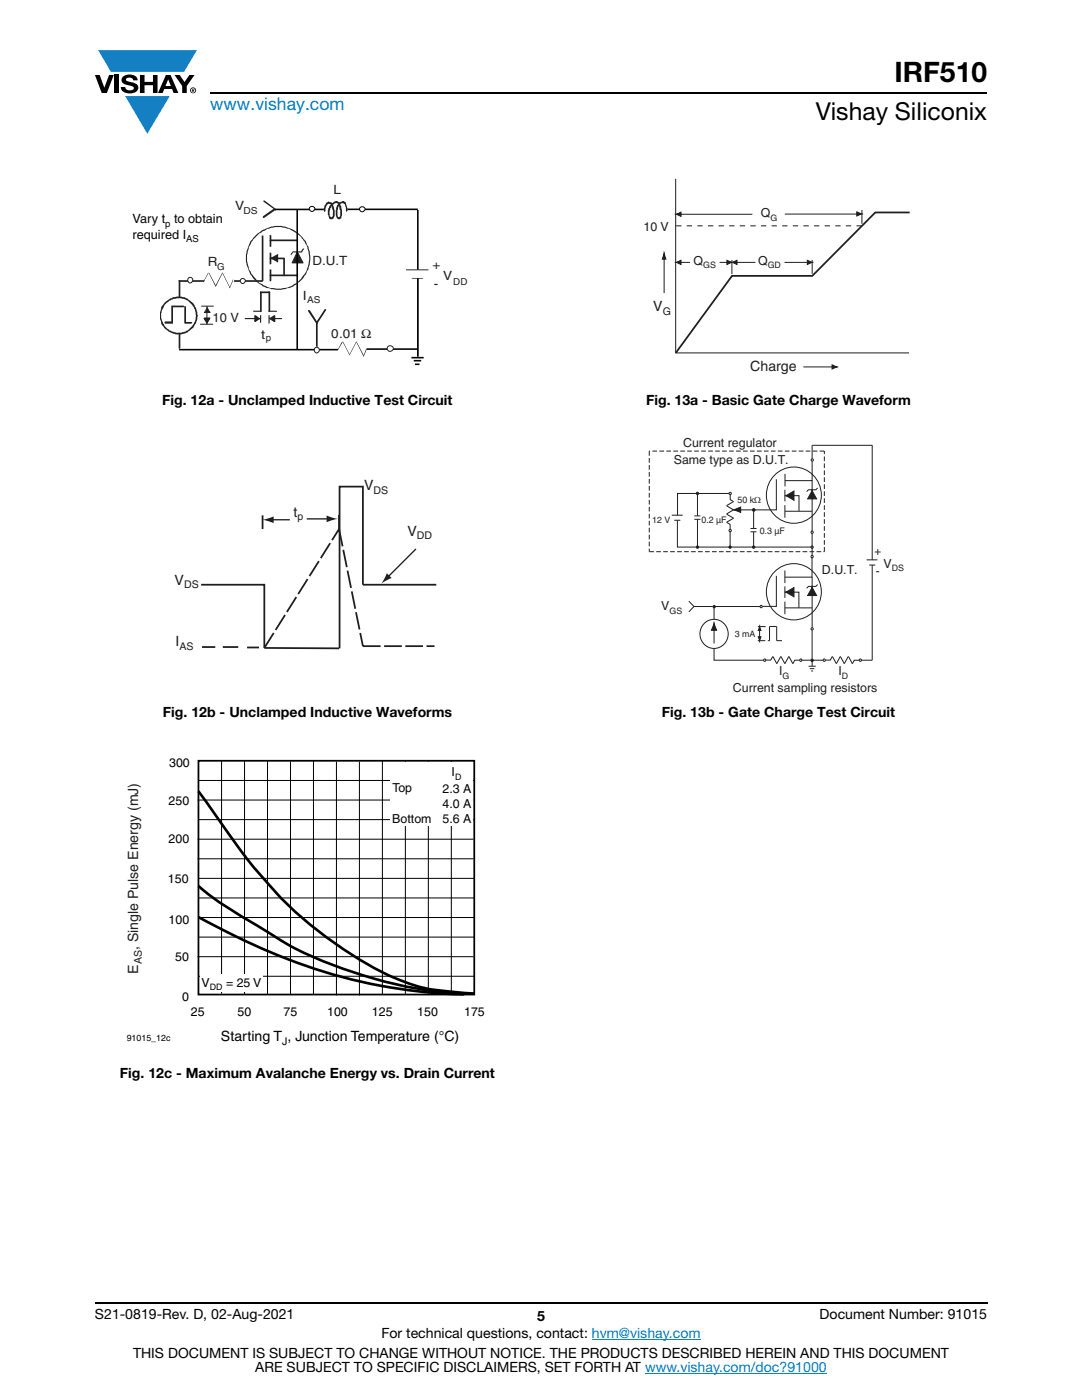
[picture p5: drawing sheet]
<svg xmlns="http://www.w3.org/2000/svg" width="216mm" height="279mm" viewBox="0 0 216 279" stroke-linecap="round" stroke-linejoin="round" font-family="sans-serif">
<g fill="#147fc3">
<path d="M19.6 10h19.7l-2.6 4.3h-1.1h-13.5z"/>
<path d="M25 19.2h8.9l-4.5 7.5z"/>
</g>
<g fill="#000">
<path d="M18.9 15h1l.9 2.5 1-2.5h.9l-1.4 3.6h-1zM22.9 15h.9v3.6h-.9zM24.6 15.3a2.1 2.1 0 0 1 2.8 .3l.1 .4h-.9a.79 .79 0 0 0-.7-.5 .79 .79 0 0 0-.8 .4l.3 .3 1 .2a1.08 1.08 0 0 1 1.2 1 1.08 1.08 0 0 1-1.1 1.2 1.73 1.73 0 0 1-2.4-1.2h.9a.96 .96 0 0 0 .8 .6 .96 .96 0 0 0 .9-.4 1.31 1.31 0 0 0-1.2-.6 1.03 1.03 0 0 1-1.1-.6 1.03 1.03 0 0 1 .2-1.1zM27.9 15h.9v1.3h1.7v-1.3h.9v3.6h-.9v-1.6h-1.7v1.6h-.9zM34.8 15h1.1l.9 1.4 1-1.4h1l-1.5 2.2v1.4h-.9v-1.4z"/>
<path d="M33.6 15.9l.5 1.3h-1.1zM33.1 15l-1.6 3.6h1l.3-.8h1.5l.3 .8h1l-1.6-3.6z"/>
<path d="M38.4 17.8h.2v.2h-.2zM38.3 17.7v.7h.1v-.3l.4 .3-.2-.3 .2-.2-.1-.2z"/>
<path d="M38.1 18a.46 .46 0 0 1 .9 0 .46 .46 0 0 1-.9 0zM37.9 18a.6 .6 0 0 0 1.2 0 .6 .6 0 0 0-1.2 0z"/>
</g>
<path d="M42 18.6h155M18.9 260h178.1" fill="none" stroke="#000" stroke-width=".36"/>
<path d="M118.1 267.3h21.7M128.7 274h36.3" fill="none" stroke="#007ec4" stroke-width=".2"/>
<g fill="#fff">
<path d="M47 47.5h15v18.2h-15z"/>
<path d="M46.9 47.3h.1v.3l.2-.1v18.2l-.2-.1h15l-.1 .1v-18.2l.1 .1h-15v-.3h15l.1 .2v18.2l-.1 .1h-15.1z"/>
</g>
<g fill="#231f20">
<path d="M46.7 55.9h5.8v.2l-.2 .2h-5.6z"/>
<path d="M53.8 46.9l.3 .1v2.1l-.1 .2h-.2z"/>
<path d="M53.8 50.4l.3 .1v2.1l-.1 .2h-.2z"/>
<path d="M53.8 53.8h.3v2.2l-.1 .1h-.2z"/>
<path d="M52.2 47h.4v9l-.1 .1h-.3z"/>
<path d="M53.9 47.8h5.4l.1 .2-.1 .1h-5.5z"/>
<path d="M53.8 54.9l.1-.1h5.4l.1 .2-.1 .1h-5.5z"/>
<path d="M53.8 51.5l.1-.1h2.8l.2 .2-.2 .1h-2.9z"/>
<path d="M56.5 51.5h.4v3.5l-.2 .1-.2-.1z"/>
<path d="M54 51.4l1.5-.7v.1h-.2l.2 .2-1.2 .6v-.2l1.2 .8-.2 .1v-1.5h.2v1.5l-.1 .1-1.4-.8z"/>
<path d="M59.2 50.3h.2l-1 2.2-.1-.1h2.2v.1h-2.3l1-2.2h.2l1.2 2.2-.1-.1-.2 .1z"/>
<path d="M58.5 50.2h1.8v.1l-.1 .1h-1.7z"/>
<path d="M58.4 50.2h.3v.1l-.6 .7-.1-.3z"/>
<path d="M60.5 49.6h.2v.1l-.6 .6v-.2z"/>
<path d="M51.4 46.6a9 9 0 0 1 3.4-1.5 7.1 7.1 0 0 1 4.3 1.1 6.3 6.3 0 0 1 2.1 2.5 6.3 6.3 0 0 1-1.9 7.9l-.2 .2a7.1 7.1 0 0 1-2.9 1 7.3 7.3 0 0 1-4-.9 6.6 6.6 0 0 1-3.1-5.4h.2v.7a6.4 6.4 0 0 0 4.4 5.2 6.2 6.2 0 0 0 6.4-1.8 6.2 6.2 0 0 0 1.1-6.5 6.7 6.7 0 0 0-5-3.8h-1.4l-1.4 .4-1.6 .9-1.4 1.4a4.1 4.1 0 0 0-1 2.6l-.1 .9h-.2a6.6 6.6 0 0 1 2.3-4.9z"/>
<path d="M82.2 55.5h2.2l-2.2 .1z"/>
<path d="M81 53.8h4.4l.1 .1h-4.4z"/>
<path d="M63 64.4l.2-.1 .2 .1v5.4l-.4-.1z"/>
<path d="M61.5 61.9h.3l1.6 2.5v.2l-.4-.1-1.5-2.4z"/>
<path d="M64.7 61.8l.3-.1 .1 .2-1.7 2.7h-.4v-.2z"/>
<path d="M35.6 66.4l.4 .1v2.9l-.2 .3-.2-.1z"/>
<path d="M34.4 61h2.3l.1 .2-.1 .1h-2.2z"/>
<path d="M36.8 61.1l.3 .1v3.3l-.1 .1-.2-.1z"/>
<path d="M34.2 61l.3 .1v3.5l-.3-.1z"/>
<path d="M32.9 60.3l1.3-.8a3.4 3.4 0 0 1 2.8-.1l.3 .1 1.4 1.3a3.7 3.7 0 0 1-1.2 5.5l-1.1 .3a3.9 3.9 0 0 1-2.6-.4l-.5-.4a3.4 3.4 0 0 1-1.4-2.8h.3a3.6 3.6 0 0 0 2.9 3.4h1.1a3.8 3.8 0 0 0 2.9-3.5v.1l-.1-.2a3.2 3.2 0 0 0-.6-1.9l-.9-.9-.5-.2-.8-.3h-.9a3.6 3.6 0 0 0-3.1 3.5h-.3l.1-.9a2.57 2.57 0 0 1 .9-1.8z"/>
<path d="M35.6 55.9l.4 .1v3.2l-.2 .2-.2-.1z"/>
<path d="M35.7 55.9h5l.1 .2-.1 .2h-4.9z"/>
<path d="M68.2 68.2l.1 .1-.9 1.5z"/>
<path d="M68.4 68.2l1.4 2.6-.1 .1z"/>
<path d="M71.1 68.2h.1l-1.5 2.7z"/>
<path d="M71.1 68.2l1.5 2.9z"/>
<path d="M73.1 69.6l.1 .1-.7 1.4z"/>
<path d="M41.5 54.4h.1l-.9 1.6z"/>
<path d="M41.6 54.4l1.5 2.8z"/>
<path d="M44.3 54.5h.1l-1.4 2.7z"/>
<path d="M44.3 54.4h.1l1.5 3.1h-.1z"/>
<path d="M46.5 55.8h.1l-.7 1.7h-.1z"/>
<path d="M52.6 40h.2l2.2 1.7 .2 .2-.3 .1-2.3-1.8z"/>
<path d="M52.5 43.2l2.2-1.6 .3 .1-.1 .2-2.2 1.6-.2-.1z"/>
</g>
<g fill="#231f20">
<path d="M54.1 51.5l1.3-.5v1.3z" fill-rule="evenodd"/>
<path d="M59.2 50.5l.2-.1 1.1 2.1h-2.2z" fill-rule="evenodd"/>
</g>
<circle cx="37.9" cy="55.9" r=".54" fill="#fff"/>
<circle cx="37.9" cy="55.9" r=".54" fill="none" stroke="#231f20" stroke-width=".2"/>
<circle cx="48.4" cy="56.1" r=".51" fill="#fff"/>
<circle cx="48.4" cy="56.1" r=".51" fill="none" stroke="#231f20" stroke-width=".2"/>
<g fill="#fff">
<circle cx="63.1" cy="69.7" r=".54"/>
<circle cx="77.9" cy="69.6" r=".59"/>
</g>
<g fill="#231f20">
<path d="M65.1 40.5l.5-.1-.2 .1 .2-.3 .2 .4-.2 .1h-.2l.1-.1-.1 .1v-.1v.2l-.3 .3v-.1l-.2 .9 .1-.1v.4l-.3 .1-.1-.8 .1-.5 .5-.4-.1 .1z"/>
<path d="M65.5 40.2l.9 .4v.4v-.1l.1 .5v-.1l.2 .1-.2 .4-.2-.1-.1-.6 .1 .2-.2-.3v-.2l.1 .1-.3-.3 .1 .1h-.4l-.2-.2z"/>
<path d="M66.3 41.5h.2l.3 .3v1.1h-.1h.1v.3l-.3 .2 .2-.1-.2 .3-.4 .1-.1-.3h.2l-.1 .1 .2-.2v.1l.1-.3v.1z"/>
<path d="M65.5 41.6l.1-.1 .3 .1-.1 .4 .1 .9h-.1l.1 .4v-.1l.2 .2h-.1l.3 .1-.1 .2-.3-.1 .1 .1h-.1l-.3-.2-.2-.7z"/>
<path d="M66.1 40.6l.3-.1-.1 .1 .7-.5 .3 .1-.1 .3-.9 .3 .1-.1v.2l-.4 .4 .1-.2v.4h-.2h.1l-.1 .3h-.3l-.1-.1 .1-.4 .3-.2-.1 .3v-.4l.4-.3-.1 .1z"/>
<path d="M67 40.1l.7 .3 .2 .2v.2l-.1-.1 .3 .6-.1 .6-.2-.1-.1-.8 .1 .1h-.1l-.1-.4 .1 .1-.5-.3 .1 .1-.3-.1z"/>
<path d="M67.8 41.6h.3v.2h.1v.5l-.1-.1 .1 .1-.1 .8 .1-.2v.2l-.1 .4-.5 .2-.2-.2 .5-.2-.1 .1 .1-.1-.1 .1 .1-.3z"/>
<path d="M67.1 41.5l.3 .1-.1 1.5h.1v.1l-.1-.1 .3 .4-.2-.1 .4 .1v.2h-.4l-.2-.2-.2-.6z"/>
<path d="M67.7 40.4h.3h-.1l.4-.2h-.1l.1-.1 .4 .1-.4 .4h-.1l.1-.1-.3 .2-.1-.1v.2l-.5 .5 .2-.2v.3l-.4 .4-.1-.1 .1-.8 .5-.3h-.1z"/>
<path d="M68.4 40.2l.2-.1 .1 .3-.1-.2 .4 .3v.1l-.1-.2 .5 1.2v.4l-.3 .3-.3-1.7-.1 .1v-.2l.1 .2-.3-.2 .1 .1h-.1z"/>
</g>
<circle cx="72.3" cy="41.8" r=".54" fill="#fff"/>
<path d="M39.9 64.7h2.6M40.2 61.1h2.4M41.3 61.1v3.6" fill="none" stroke="#231f20" stroke-width=".2"/>
<g fill="#231f20">
<path d="M40.8 63.6h1.1h-.2l-.3 .9-.2-.1z" fill-rule="evenodd"/>
<path d="M41.3 61.4l.2 .2 .4 .7h-1.1l.3-.2z" fill-rule="evenodd"/>
<path d="M50.9 63.1l.9 .6-.5 .1-.4 .3z" fill-rule="evenodd"/>
<path d="M53.9 63.6h.2l.7-.5v1l-.5-.2z" fill-rule="evenodd"/>
</g>
<g fill="#231f20">
<path d="M40.6 63.5l.2-.1v.3l.2-.2 .4 .9h-.2l.4-.9 .3 .2h-1.1v-.3h1.2l-.6 1.2h-.2z"/>
<path d="M41.3 61.2l.8 1.1-.1 .2v-.3l-.1 .3-.6-1.1h.1l-.6 1.1v-.3h1.2v.3h-1.3z"/>
<path d="M50.5 62h1.6l.1 .1-.1 .1h-1.6z"/>
<path d="M51.9 58.2l.3 .1v3.8l-.1 .1h-.2z"/>
<path d="M51.9 58.2h1.9l.1 .2-.1 .1h-1.8z"/>
<path d="M53.6 58.2l.3 .1v3.8l-.1 .1h-.2z"/>
<path d="M53.6 62h1.6l.1 .2h-1.7z"/>
<path d="M51.9 62.9h.2v1.5l-.1 .1-.1-.1z"/>
<path d="M53.6 62.9h.2v1.6l-.1 .1h-.1z"/>
<path d="M48.8 63.5h3.3v.1l-.1 .1h-3.2z"/>
<path d="M50.8 62.9h.2l.9 .6v.2l-1 .6-.1-.2h.3l-.3-.2 .9-.4v.2l-.9-.5 .3-.1v1h-.3z"/>
<path d="M53.7 63.5l1.1-.6 .1 .2h-.3l.2 .1-.9 .5v-.2l.9 .4-.2 .2v-1h.3v1.2l-1.2-.6z"/>
<path d="M54.7 63.5h1.6v.1l-.1 .1h-1.5z"/>
<path d="M32.8 64.3l.1-.2h1.4v.3h.1l-.1 .2h-1.4z"/>
<path d="M36.9 64.3h1.3l.2 .2-.2 .1h-1.2z"/>
</g>
<path d="M83.4 55.5v15.7" fill="none" stroke="#231f20" stroke-width=".2"/>
<path d="M69.4 41.8h14M83.4 41.9v11.9M83.4 55.5v15.7" fill="none" stroke="#040503" stroke-width=".32"/>
<circle cx="72.3" cy="41.8" r=".54" fill="#fff"/>
<circle cx="72.3" cy="41.8" r=".54" fill="none" stroke="#040503" stroke-width=".2"/>
<path d="M54.9 41.8h9.7M59.3 41.9v27.8M35.7 69.8h31.7" fill="none" stroke="#040503" stroke-width=".32"/>
<circle cx="63.2" cy="69.9" r=".54" fill="#fff"/>
<circle cx="63.2" cy="69.9" r=".54" fill="none" stroke="#231f20" stroke-width=".2"/>
<path d="M73.2 69.7h10.2" fill="none" stroke="#040503" stroke-width=".32"/>
<circle cx="77.9" cy="69.6" r=".59" fill="#fff"/>
<circle cx="77.9" cy="69.6" r=".59" fill="none" stroke="#231f20" stroke-width=".2"/>
<circle cx="62.3" cy="41.7" r=".54" fill="#fff"/>
<circle cx="62.3" cy="41.7" r=".54" fill="none" stroke="#040503" stroke-width=".2"/>
<path d="M82.1 71.4h2.4M82.6 72h1.4M82.8 72.7h.9" fill="none" stroke="#040503" stroke-width=".32"/>
<path d="M40.1 116.7h12.6v12.6l14.9 .1M52.4 102.8v2.8M67.6 102.8v2.8M87.1 116.7h-14.7v-19.6h-4.6v32.3M40.3 129.1h2.7M44.5 129.1h3M49.3 129.2h2.4" fill="none" stroke="#201d1e" stroke-width=".35"/>
<path d="M67.7 105.6l4.7 23.4M52.7 129.3l15-23.7M72.4 129h14.3" fill="none" stroke="#201d1e" stroke-width=".35" stroke-dasharray="3.5 .7" stroke-linecap="butt"/>
<path d="M61.2 103.6h4.4" fill="none" stroke="#201d1e" stroke-width=".26"/>
<path d="M65.2 102.9l2.2 .7-2.2 .6z" fill="#201d1e"/>
<path d="M54.2 103.7h3.6" fill="none" stroke="#201d1e" stroke-width=".26"/>
<path d="M52.4 103.7l2.2-.6v1.3z" fill="#201d1e"/>
<path d="M83 109.6l-5.6 5.6" fill="none" stroke="#201d1e" stroke-width=".26"/>
<path d="M77.2 114.4l.9 1-2 1.1z" fill="#201d1e"/>
<g fill="none" stroke="#000" stroke-width=".2">
<path d="M39.4 159.7h55.1M39.6 155.8h55M44.2 151.8v46.5M48.8 151.8v46.7M53.4 151.8v46.7M58 152v46.6M62.5 151.8v46.7M67.1 152v46.7M71.7 152v46.7M76.3 151.8v46.7M80.9 151.8v46.7M85.5 152v46.6"/>
<path d="M90.1 151.8v46.7M39.4 167.5h55.1M39.4 171.4h55.1M39.6 175.3h55M39.6 179.2h55M39.6 163.6h55M39.4 190.9h55.1M39.6 183.1h55M39.6 187h55M39.6 194.8h55"/>
</g>
<path d="M39.6 151.8h55v46.7h-55z" fill="none" stroke="#000" stroke-width=".35"/>
<path d="M39.6 157.9l.4 .5a246.7 246.7 0 0 0 11.7 15.9 77.2 77.2 0 0 0 27.9 21.2 31.3 31.3 0 0 0 11.6 2.5l3.4 .2M39.6 176.8a89 89 0 0 0 13.5 9 76.3 76.3 0 0 0 24.1 10.2 79 79 0 0 0 15.5 2.4M39.6 183a124 124 0 0 0 36.1 13.7 88.9 88.9 0 0 0 16.7 1.7" fill="none" stroke="#000" stroke-width=".53"/>
<g fill="#fff">
<path d="M77.9 152.1h16.4v12.7h-16.4z"/>
<path d="M39.9 194.5h12.5v3.5h-12.5z"/>
</g>
<path d="M135.4 52.4h2.3M143.6 52.4h1.9M146 51.9v2.8M146.5 52.4h4.2M156.5 52.4h5M162.1 51.9v2.8" fill="none" stroke="#211e1e" stroke-width=".2"/>
<path d="M145.1 51.9l.9 .5h-.9z" fill="#211e1e"/>
<path d="M145.1 51.9l.9 .5h-.9z" fill="none" stroke="#211e1e" stroke-width=".2"/>
<path d="M145.1 52.4h.9l-.9 .4z" fill="#211e1e"/>
<path d="M145.1 52.4h.9l-.9 .4z" fill="none" stroke="#211e1e" stroke-width=".2"/>
<path d="M161.1 51.9l.9 .5h-.9z" fill="#211e1e"/>
<path d="M161.1 51.9l.9 .5h-.9z" fill="none" stroke="#211e1e" stroke-width=".2"/>
<path d="M161.1 52.4h.9l-.9 .4z" fill="#211e1e"/>
<path d="M161.1 52.4h.9l-.9 .4z" fill="none" stroke="#211e1e" stroke-width=".2"/>
<path d="M146.2 52.4l.9-.5v.5z" fill="#211e1e"/>
<path d="M146.2 52.4l.9-.5v.5z" fill="none" stroke="#211e1e" stroke-width=".2"/>
<path d="M146.2 52.4h.9v.4z" fill="#211e1e"/>
<path d="M146.2 52.4h.9v.4z" fill="none" stroke="#211e1e" stroke-width=".2"/>
<path d="M135 52.4l.9-.5v.5z" fill="#211e1e"/>
<path d="M135 52.4l.9-.5v.5z" fill="none" stroke="#211e1e" stroke-width=".2"/>
<path d="M135 52.4h.9v.4z" fill="#211e1e"/>
<path d="M135 52.4h.9v.4zM135.4 42.8h14.7" fill="none" stroke="#211e1e" stroke-width=".2"/>
<path d="M135 42.8h.9v.4z" fill="#211e1e"/>
<path d="M135 42.8h.9v.4z" fill="none" stroke="#211e1e" stroke-width=".2"/>
<path d="M135 42.8l.9-.5v.5z" fill="#211e1e"/>
<path d="M135 42.8l.9-.5v.5z" fill="none" stroke="#211e1e" stroke-width=".2"/>
<path d="M171 42.7h.9l-.9 .4z" fill="#211e1e"/>
<path d="M171 42.7h.9l-.9 .4z" fill="none" stroke="#211e1e" stroke-width=".2"/>
<path d="M171 42.3l.9 .4h-.9z" fill="#211e1e"/>
<path d="M134.8 35.7v34.7h46.6M156.6 42.7h14.9M171 42.3l.9 .4h-.9zM172 41.9v2.8M160.3 73.2h6.2" fill="none" stroke="#211e1e" stroke-width=".2"/>
<path d="M181.5 42.4h-6.8l-12.6 12.7h-16l-11.3 15.3" fill="none" stroke="#211e1e" stroke-width=".35"/>
<path d="M172 45.1h-37.2" fill="none" stroke="#211e1e" stroke-width=".2" stroke-dasharray="1.1 1.1" stroke-linecap="butt"/>
<path d="M166 72.8l.9 .4h-.9z" fill="#211e1e"/>
<path d="M166 72.8l.9 .4h-.9z" fill="none" stroke="#211e1e" stroke-width=".2"/>
<path d="M166 73.2h.9l-.9 .4z" fill="#211e1e"/>
<path d="M132.5 51.2v7.3M166 73.2h.9l-.9 .4z" fill="none" stroke="#211e1e" stroke-width=".2"/>
<path d="M132.5 50.6v1.1h-.3z" fill="#211e1e"/>
<path d="M132.5 50.6v1.1h-.3z" fill="none" stroke="#211e1e" stroke-width=".2"/>
<path d="M132.5 50.6l.4 1.1h-.4z" fill="#211e1e"/>
<g fill="none" stroke="#211e1e" stroke-width=".2">
<path d="M132.5 50.6l.4 1.1h-.4zM145.5 98.3h.4v.3h-.4zM145.7 98.7v1l.7 .4-1.4 .8M154.5 94.9a5.5 5.5 0 0 1 7.8 0 5.5 5.5 0 0 1 0 7.8 5.5 5.5 0 0 1-7.8 .1 5.7 5.7 0 0 1 0-7.9zM154.9 95.7v6.1h-4.3M156.6 97.7v2.3M156.6 94.6v2.5M156.6 98.9h2.8v3.1M162.1 92.1v3.8h-5.5M162.1 95.9v10.1M145 104.2l.7 .5v.9M145 102.6l1.4 .8-1.4 .8"/>
<path d="M145 100.9l1.4 .9-1.4 .8M145.5 105.7h.4v.3h-.4zM156.6 100.8v2.5M156.6 102h5.4"/>
</g>
<path d="M156.8 98.9l1.6-.9v.9z" fill="#211e1e"/>
<path d="M156.8 98.9l1.6-.9v.9z" fill="none" stroke="#211e1e" stroke-width=".2"/>
<path d="M156.8 98.9h1.6v.9z" fill="#211e1e"/>
<path d="M156.8 98.9h1.6v.9z" fill="none" stroke="#211e1e" stroke-width=".2"/>
<path d="M162 97.9l.9 1.7h-.9z" fill="#211e1e"/>
<path d="M162 97.9l.9 1.7h-.9z" fill="none" stroke="#211e1e" stroke-width=".2"/>
<path d="M162 97.9v1.7h-.8z" fill="#211e1e"/>
<g fill="none" stroke="#211e1e" stroke-width=".2">
<path d="M161.9 91.6h.3v.4h-.3zM162 97.9v1.7h-.8zM163.1 97.4l-.3 .3h-1.5l-.3 .4M146.7 101.8h3.5M150.2 101.6h.4v.3h-.4zM161.9 106.1h.3v.3h-.3zM162 106.5v4.3M152.4 131.6h.3v.3h-.3zM154.2 131l-.4 .7h-.9M154.2 131l.8 1.5 .8-1.5M155.8 131l.8 1.5 .8-1.5M157.4 131l.8 1.5 .4-.7h.9"/>
<path d="M159.6 131.6h.3v.3h-.3z"/>
</g>
<path d="M142.4 120.9h.3v.3h-.3z" fill-rule="evenodd" fill="#211e1e"/>
<path d="M154.5 114.1a5.5 5.5 0 0 1 7.8 .1 5.5 5.5 0 0 1 0 7.8 5.5 5.5 0 0 1-7.8 .1 5.7 5.7 0 0 1 0-8zM154.9 114.9v6.1h-2.8M156.6 118.2h2.8v3.1M156.6 113.8v2.6M156.6 117v2.3M162 111.3v3.9h-5.4M162.1 115.2v10M142.4 120.9h.3v.3h-.3zM156.6 121.3h5.4M156.6 120.1v2.5" fill="none" stroke="#211e1e" stroke-width=".2"/>
<path d="M156.8 118.2l1.6-.9v.9z" fill="#211e1e"/>
<path d="M156.8 118.2l1.6-.9v.9z" fill="none" stroke="#211e1e" stroke-width=".2"/>
<path d="M156.8 118.2h1.6v.9z" fill="#211e1e"/>
<path d="M156.8 118.2h1.6v.9z" fill="none" stroke="#211e1e" stroke-width=".2"/>
<path d="M162 117.2l.9 1.7h-.9z" fill="#211e1e"/>
<path d="M162 117.2l.9 1.7h-.9z" fill="none" stroke="#211e1e" stroke-width=".2"/>
<path d="M162 117.2v1.7h-.8z" fill="#211e1e"/>
<g fill="none" stroke="#211e1e" stroke-width=".2">
<path d="M162 88.9h12M174 88.8v22.9M161.9 110.9h.3v.4h-.3zM162 117.2v1.7h-.8zM163.1 116.7l-.3 .3h-1.5l-.3 .4M172.9 111.7h2.2M173.4 112.8h1.2M174 112.8v19h-2.1M151.6 125.5v2M151.6 121h-9.1v2.6M161.9 125.3h.3v.4h-.3zM162 125.8v6"/>
<path d="M164.3 131.6h.3v.3h-.3zM166.1 131l-.4 .7h-1M166.1 131l.8 1.5 .8-1.5M167.7 131l.8 1.5 .8-1.5M169.3 131l.8 1.5 .4-.7h.9M171.5 131.6h.3v.3h-.3z"/>
<circle cx="142.5" cy="126.5" r="2.87"/>
</g>
<path d="M151.6 125.1l.2 .7h-.2z" fill="#211e1e"/>
<path d="M151.6 125.1l.2 .7h-.2z" fill="none" stroke="#211e1e" stroke-width=".2"/>
<path d="M151.6 125.1v.7h-.3z" fill="#211e1e"/>
<path d="M151.6 125.1v.7h-.3z" fill="none" stroke="#211e1e" stroke-width=".2"/>
<path d="M151.6 127.1h.2l-.2 .7z" fill="#211e1e"/>
<path d="M151.6 127.1h.2l-.2 .7z" fill="none" stroke="#211e1e" stroke-width=".2"/>
<path d="M151.3 127.1h.3v.7z" fill="#211e1e"/>
<path d="M151.2 127.9h1.5M151.2 125.1h1.6M151.3 127.1h.3v.7zM161.3 133h1.5M161.6 133.4h.9M161.9 133.9h.3M162.1 131.8v1.1" fill="none" stroke="#211e1e" stroke-width=".2"/>
<path d="M161.9 131.6h.3v.4h-.3z" fill-rule="evenodd" fill="#211e1e"/>
<g fill="none" stroke="#211e1e" stroke-width=".2">
<path d="M139.2 98.5v4.4M134 102.8h2.2M134.5 103.8h1.3M135.2 103.9v5.3h26.7M137.4 120l1.1 1M138.5 103.6h1.3M138.5 103h1.3M139.2 103.6v5.6M149.8 106.1h1.2M149.8 105.5h1.2M150.4 102.1v3.3M150.4 106.2v3"/>
<path d="M161.9 109h.3v.4h-.3zM142.2 121h-3.7l-1.1 1.1M142.5 129.5v2.3h9.9M151.7 120.9h.3v.3h-.3zM153.2 127.9h.3M153.5 125v2.9M153.6 125h1.4M155 125v2.9h1M160 131.8h4.2M161.9 131.6h.3v.4h-.3z"/>
</g>
<path d="M150.3 101.6h.3v.3h-.3z" fill-rule="evenodd" fill="#211e1e"/>
<path d="M145.5 98.5h-10.3v4.3M145.7 106.1v3.1M150.3 101.6h.3v.3h-.3z" fill="none" stroke="#211e1e" stroke-width=".2"/>
<path d="M139 98.3h.3v.3h-.3z" fill-rule="evenodd" fill="#211e1e"/>
<path d="M139 98.3h.3v.3h-.3z" fill="none" stroke="#211e1e" stroke-width=".2"/>
<path d="M139 109h.3v.4h-.3z" fill-rule="evenodd" fill="#211e1e"/>
<path d="M139 109h.3v.4h-.3z" fill="none" stroke="#211e1e" stroke-width=".2"/>
<path d="M145.5 109h.3v.4h-.3z" fill-rule="evenodd" fill="#211e1e"/>
<path d="M145.5 109h.3v.4h-.3z" fill="none" stroke="#211e1e" stroke-width=".2"/>
<path d="M150.2 109h.3v.4h-.3z" fill-rule="evenodd" fill="#211e1e"/>
<path d="M150.2 109h.3v.4h-.3z" fill="none" stroke="#211e1e" stroke-width=".2"/>
<path d="M146.5 101.7h1.3v.6z" fill="#211e1e"/>
<path d="M146.5 101.7h1.3v.6z" fill="none" stroke="#211e1e" stroke-width=".2"/>
<path d="M146.5 101.7l1.3-.5v.5z" fill="#211e1e"/>
<path d="M146.5 101.7l1.3-.5v.5zM142.5 125.4v3" fill="none" stroke="#211e1e" stroke-width=".2"/>
<path d="M142.5 124.5l.5 1.3h-.5z" fill="#211e1e"/>
<path d="M142.5 124.5l.5 1.3h-.5z" fill="none" stroke="#211e1e" stroke-width=".2"/>
<path d="M142.5 124.5v1.3h-.5z" fill="#211e1e"/>
<path d="M162 88.9v2.6M142.5 124.5v1.3h-.5z" fill="none" stroke="#211e1e" stroke-width=".2"/>
<path d="M129.6 90v20.1M164.5 90h-34.9M129.6 110.1h34.9M164.5 110.1v-20.1" fill="none" stroke="#211e1e" stroke-width=".2" stroke-dasharray=".9 .5" stroke-linecap="butt"/>
<text font-size="5.6" x="178.5" y="16.4">IRF510</text>
<text font-size="4.9" x="162.8" y="24">Vishay Siliconix</text>
<text font-size="3.5" fill="#007ec4" x="42" y="21.9">www.vishay.com</text>
<g font-size="2.8" fill="#211e1e">
<text x="130.4" y="62.1">V</text>
<text x="149.7" y="74">Charge</text>
<text x="27.6" y="189.6" transform="rotate(-90 27.6 189.6)">, Single Pulse Energy (mJ)</text>
<text x="27.6" y="194.4" transform="rotate(-90 27.6 194.4)">E</text>
</g>
<g font-size="2.8">
<text x="32.3" y="80.8">Fig. 12a - Unclamped Inductive Test Circuit</text>
<text x="128.9" y="80.8">Fig. 13a - Basic Gate Charge Waveform</text>
<text x="32.5" y="143">Fig. 12b - Unclamped Inductive Waveforms</text>
<text x="132" y="143">Fig. 13b - Gate Charge Test Circuit</text>
<text x="44.1" y="207.8">Starting T , Junction Temperature (°C)</text>
<text x="23.9" y="215.2">Fig. 12c - Maximum Avalanche Energy vs. Drain Current</text>
<text x="18.9" y="263.3">S21-0819-Rev. D, 02-Aug-2021</text>
<text x="107.2" y="263.6">5</text>
<text x="163.6" y="263.3">Document Number: 91015</text>
<text x="76.1" y="267.1">For technical questions, contact: hvm@vishay.com</text>
<text x="26.5" y="271">THIS DOCUMENT IS SUBJECT TO CHANGE WITHOUT NOTICE. THE PRODUCTS DESCRIBED HEREIN AND THIS DOCUMENT</text>
<text x="50.9" y="273.8">ARE SUBJECT TO SPECIFIC DISCLAIMERS, SET FORTH AT www.vishay.com/doc?91000</text>
</g>
<g font-size="2.8" fill="#201d1e">
<text x="72.7" y="97.8">V</text>
<text x="58.6" y="103.1">t</text>
<text x="81.3" y="106.9">V</text>
<text x="34.8" y="116.7">V</text>
<text x="35" y="129">I</text>
</g>
<g font-size="2.5" fill="#231f20">
<text x="46.9" y="41.8">V</text>
<text x="66.5" y="38.7">L</text>
<text x="41.5" y="53.1">R</text>
<text x="62.4" y="52.9">D.U.T</text>
<text x="86.3" y="53.7">+</text>
<text x="60.5" y="59.9">I</text>
<text x="86.5" y="57.5">-</text>
<text x="88.4" y="55.9">V</text>
<text x="42.4" y="64.3">10 V</text>
<text x="52.1" y="67.6">t</text>
<text x="66.1" y="67.4">0.01 Ω</text>
</g>
<g font-size="2.5" fill="#040503">
<text x="26.4" y="44.6">Vary t to obtain</text>
<text x="26.4" y="47.6">required I</text>
</g>
<g font-size="2.5" fill="#211e1e">
<text x="128.4" y="46.2">10 V</text>
<text x="151.8" y="43.4">Q</text>
<text x="138.4" y="52.8">Q</text>
<text x="151.3" y="52.8">Q</text>
<text x="136.3" y="89.2">Current regulator</text>
<text x="134.5" y="92.6">Same type as D.U.T.</text>
<text x="176.3" y="113.3">V</text>
<text x="164" y="114.5">D.U.T.</text>
<text x="131.9" y="121.8">V</text>
<text x="155.5" y="134.7">I</text>
<text x="167.3" y="134.7">I</text>
<text x="146.3" y="138.1">Current sampling resistors</text>
</g>
<g font-size="2.5">
<text x="33.8" y="153">300</text>
<text x="33.6" y="160.7">250</text>
<text x="33.6" y="168.3">200</text>
<text x="33.5" y="176.3">150</text>
<text x="33.6" y="184.4">100</text>
<text x="35" y="191.8">50</text>
<text x="40.2" y="196.9">V</text>
<text x="45.1" y="196.9">= 25 V</text>
<text x="36.3" y="199.8">0</text>
<text x="38.1" y="202.8">25</text>
<text x="47.4" y="202.8">50</text>
<text x="56.6" y="202.8">75</text>
<text x="65.3" y="202.8">100</text>
<text x="74.2" y="202.8">125</text>
<text x="83.3" y="202.8">150</text>
<text x="92.6" y="202.8">175</text>
</g>
<g font-size="2.5" fill="#050504">
<text x="90.1" y="154.9">I</text>
<text x="78.3" y="158.1">Top</text>
<text x="88.3" y="158.3">2.3 A</text>
<text x="88.3" y="161.3">4.0 A</text>
<text x="78.3" y="164.2">Bottom</text>
<text x="88.3" y="164.2">5.6 A</text>
</g>
<g font-size="2.4" fill="#211e1e">
<text x="174.5" y="110.9">+</text>
<text x="174.8" y="114.7">-</text>
</g>
<g font-size="2.1" fill="#211e1e">
<text x="132.2" y="62.9">G</text>
<text x="28.3" y="192.5" transform="rotate(-90 28.3 192.5)">AS</text>
</g>
<g font-size="2.1" fill="#201d1e">
<text x="74.6" y="98.5">DS</text>
<text x="59.4" y="103.8">p</text>
<text x="83.2" y="107.6">DD</text>
<text x="36.7" y="117.4">DS</text>
<text x="35.8" y="129.7">AS</text>
</g>
<text font-size="2.1" x="56.3" y="208.5">J</text>
<g font-size="1.9" fill="#040503">
<text x="33" y="45.2">p</text>
<text x="37.2" y="48.3">AS</text>
</g>
<g font-size="1.9" fill="#231f20">
<text x="48.6" y="42.6">DS</text>
<text x="43.4" y="53.9">G</text>
<text x="90.4" y="57">DD</text>
<text x="61.3" y="60.6">AS</text>
<text x="53" y="68.1">p</text>
</g>
<g font-size="1.8" fill="#211e1e">
<text x="153.8" y="44.1">G</text>
<text x="140.3" y="53.5">GS</text>
<text x="153.2" y="53.5">GD</text>
<text x="147.2" y="100.3">50 kΩ</text>
<text x="130.2" y="104.3">12 V</text>
<text x="140" y="104.3">0.2 µF</text>
<text x="151.6" y="106.5">0.3 µF</text>
<text x="177.9" y="114">DS</text>
<text x="133.6" y="122.5">GS</text>
<text x="146.6" y="127.2">3 mA</text>
<text x="156.2" y="135.4">G</text>
<text x="168" y="135.4">D</text>
</g>
<text font-size="1.8" fill="#050504" x="90.8" y="155.6">D</text>
<g font-size="1.8">
<text x="41.9" y="197.6">DD</text>
<text x="25.3" y="207.8">91015_12c</text>
</g>
</svg>
